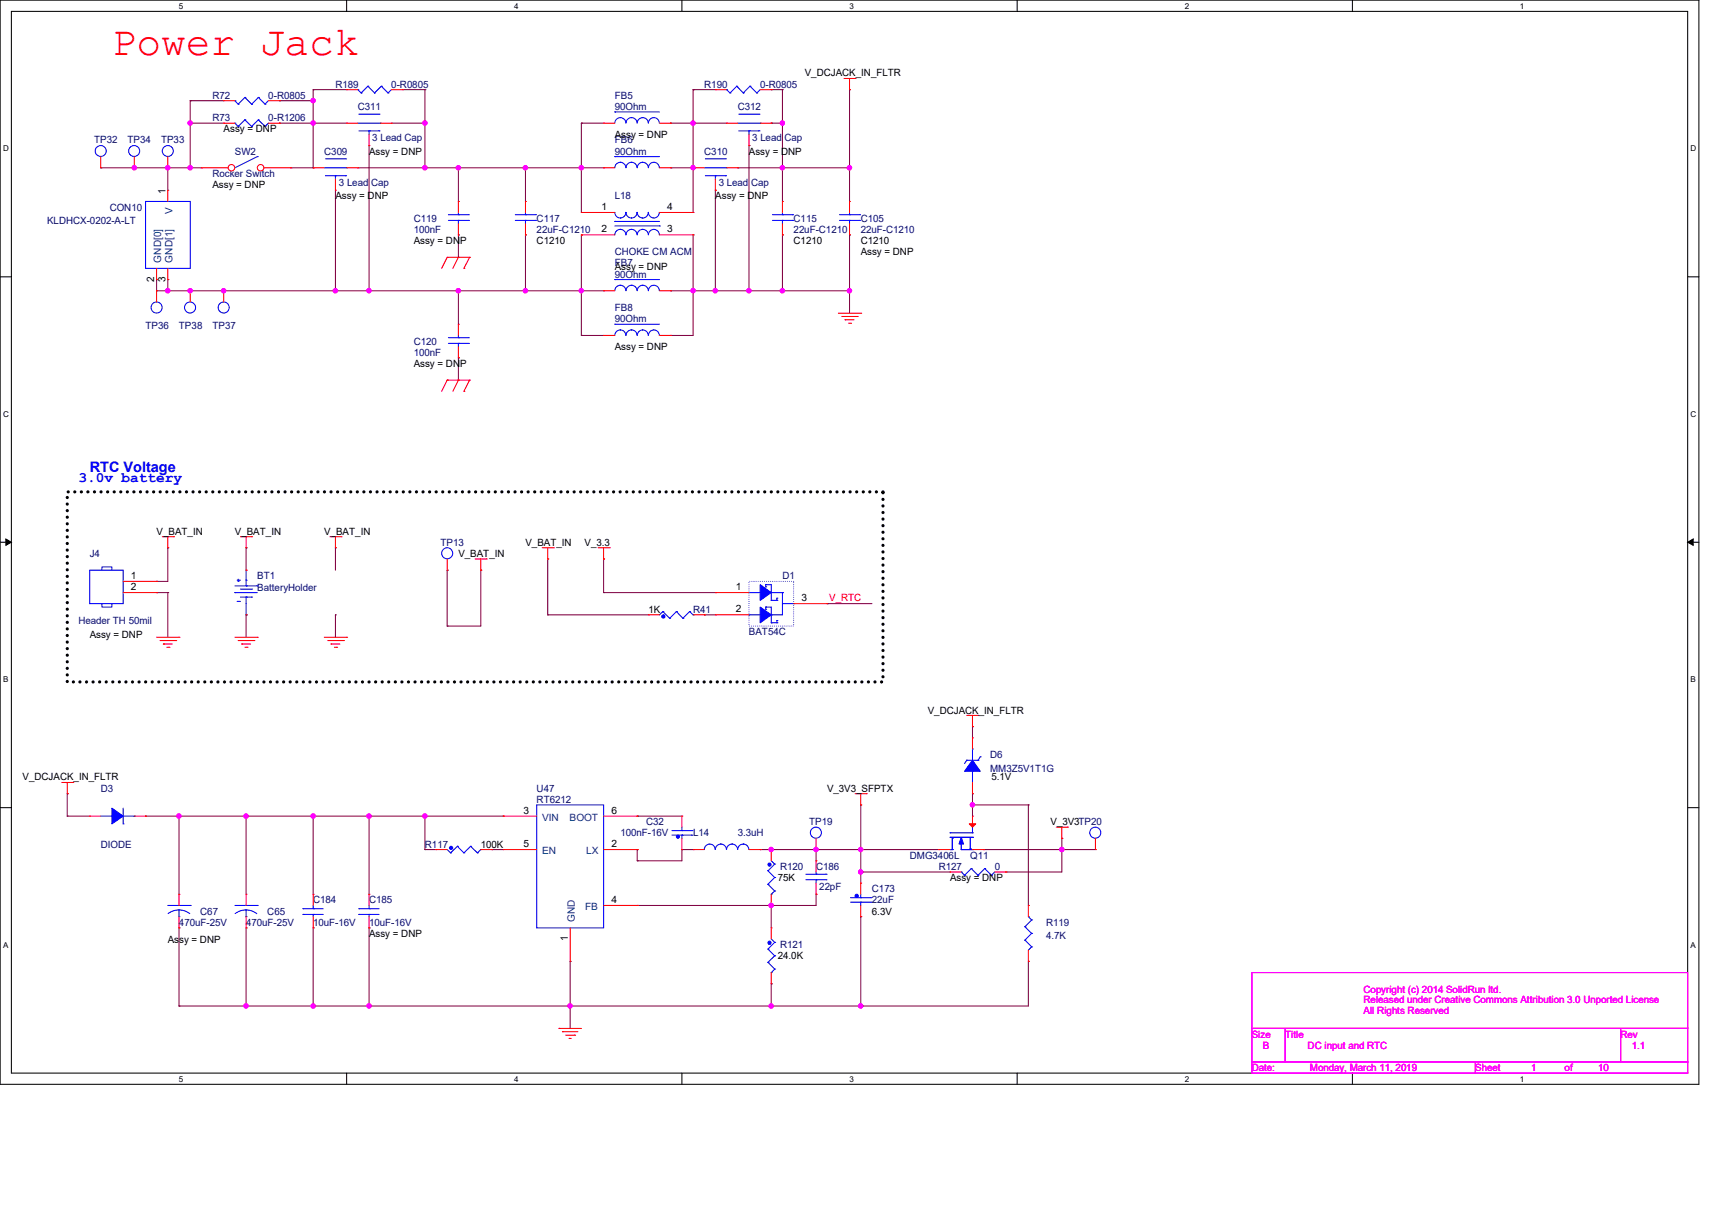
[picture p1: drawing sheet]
<svg xmlns="http://www.w3.org/2000/svg" width="420mm" height="297mm" viewBox="0 0 420 297" stroke-linecap="round" stroke-linejoin="round" font-family="sans-serif">
<path d="M0 0h417v266.1h-417zM2.8 2.8h411.5v260.6h-411.5z" fill="none" stroke="#000" stroke-width=".25"/>
<g fill="#fff">
<path d="M43.9 .3h1.1v2.2h-1.1z"/>
<path d="M43.9 263.7h1.1v2.2h-1.1z"/>
</g>
<path d="M85.1 0v2.8M85.1 263.4v2.7" fill="none" stroke="#000" stroke-width=".25"/>
<g fill="#fff">
<path d="M126.2 .3h1.1v2.2h-1.1z"/>
<path d="M126.2 263.7h1.1v2.2h-1.1z"/>
</g>
<path d="M167.4 0v2.8M167.4 263.4v2.7" fill="none" stroke="#000" stroke-width=".25"/>
<g fill="#fff">
<path d="M208.5 .3h1.1v2.2h-1.1z"/>
<path d="M208.5 263.7h1.1v2.2h-1.1z"/>
</g>
<path d="M249.7 0v2.8M249.7 263.4v2.7" fill="none" stroke="#000" stroke-width=".25"/>
<g fill="#fff">
<path d="M290.8 .3h1.1v2.2h-1.1z"/>
<path d="M290.8 263.7h1.1v2.2h-1.1z"/>
</g>
<path d="M332 0v2.8M332 263.4v2.7" fill="none" stroke="#000" stroke-width=".25"/>
<g fill="#fff">
<path d="M373.1 .3h1.1v2.2h-1.1z"/>
<path d="M373.1 263.7h1.1v2.2h-1.1z"/>
<path d="M.8 35.3h1.4v2.2h-1.4z"/>
<path d="M415 35.3h1.4v2.2h-1.4z"/>
<path d="M.8 100.5h1.4v2.2h-1.4z"/>
<path d="M415 100.5h1.4v2.2h-1.4z"/>
</g>
<path d="M0 67.9h2.8M414.3 67.9h2.7" fill="none" stroke="#000" stroke-width=".25"/>
<g fill="#fff">
<path d="M.8 165.7h1.3v2.2h-1.3z"/>
<path d="M415 165.7h1.3v2.2h-1.3z"/>
</g>
<path d="M0 133.1h2.8M414.3 133.1h2.7" fill="none" stroke="#000" stroke-width=".25"/>
<path d="M1.4 132.3l1.4 .8-1.4 .8zM414.3 133.1l1.3-.8v1.6z" fill="#000" stroke="#000" stroke-width=".25"/>
<g fill="#fff">
<path d="M.8 230.8h1.3v2.2h-1.3z"/>
<path d="M415 230.8h1.3v2.2h-1.3z"/>
</g>
<path d="M0 198.2h2.8M414.3 198.2h2.7" fill="none" stroke="#000" stroke-width=".25"/>
<path d="M16.5 120.7h200.2v46.7h-200.2z" fill="none" stroke="#000" stroke-width=".8" stroke-dasharray="0 1.6"/>
<g fill="none" stroke="#800040" stroke-width=".25">
<path d="M46.7 24.7h.1M46.7 30.2h.1M46.7 30.2h8.2M46.7 24.7v16.5M46.7 24.7h8.2M68.6 24.7h.1M68.6 30.2h.1M68.6 30.2h16.5M68.6 24.7h8.3M76.9 24.7h.1M76.9 30.2h.1M76.9 22h.1"/>
<path d="M76.9 22v19.2M76.9 22h8.2M90.6 35.7v35.7M96.1 30.2h8.2M98.8 22h5.5M104.3 30.2h.1M104.3 22h.1M104.3 22v19.2M142.7 30.2h.1M142.7 30.2h5.5M142.7 30.2v22M164.6 30.2h.1"/>
<path d="M164.6 30.2h13.8M170.1 30.2h.1M170.1 22h.1M170.1 22v30.2M170.1 22h5.5M183.9 35.7h.1M183.9 35.7v35.7M189.3 30.2h.1M189.3 22h.1M189.3 30.2h2.8M189.3 22h2.8M192.1 30.2h.1"/>
<path d="M192.1 22h.1M192.1 22v27.4M208.5 22h.1M208.5 22v27.4M24.7 41.2h.1M24.7 41.2h24.7M33 41.2h.1M41.2 41.2h.1M41.2 41.2v5.5M46.7 41.2h.1M71.4 41.2h5.5M76.9 41.2h.1"/>
<path d="M82.3 46.7v24.7M87.8 41.2h60.4M104.3 41.2h.1M112.5 41.2h.1M112.5 57.7h.1M112.5 41.2v8.2M112.5 57.7v5.5M129 57.7h.1M129 41.2h.1M129 41.2v8.2M129 57.7v13.7M142.7 41.2h.1"/>
<path d="M142.7 57.7h.1M142.7 57.7v24.6M164.6 41.2h.1M164.6 41.2h5.5M170.1 57.7h.1M170.1 41.2h.1M170.1 57.7v24.6h-5.5M175.6 46.7h.1M175.6 46.7v24.7M181.1 41.2h.1M181.1 41.2h27.4M192.1 57.7h.1"/>
<path d="M192.1 41.2h.1M192.1 57.7v13.7M208.5 57.7h.1M208.5 41.2h.1M208.5 57.7v19.2M38.4 68.6h.1M38.4 68.6v2.8h109.8M41.2 71.4h.1M41.2 68.6h.1M41.2 68.6v2.8M46.7 71.4h.1M82.3 71.4h.1"/>
<path d="M90.6 71.4h.1M112.5 71.4h.1M112.5 71.4v8.2M129 71.4h.1M142.7 71.4h.1M164.6 71.4h.1M164.6 71.4h43.9M170.1 71.4h.1M175.6 71.4h.1M183.9 71.4h.1M208.5 71.4h.1M112.5 87.8h.1"/>
<path d="M112.5 87.8v5.5M142.7 82.3h.1M142.7 82.3h5.5M164.6 82.3h.1M41.2 134.5h.1M41.2 134.5v8.2h-2.8M60.4 134.5h.1M60.4 134.5v5.5M82.3 134.5h.1M82.3 134.5v5.5M109.8 140h.1M109.8 140v13.7"/>
<path d="M118 140h.1M118 140v13.7h-8.2M134.5 137.2h.1M134.5 137.2v13.7M148.2 137.2h.1M148.2 137.2v8.3M38.4 142.7h.1M38.4 145.5h.1M38.4 145.5h2.8M41.2 145.5h.1M41.2 145.5v10.9M60.4 150.9h.1"/>
<path d="M60.4 150.9v5.5M82.3 150.9h.1M82.3 150.9v5.5M109.8 153.7h.1M134.5 150.9h.1M134.5 150.9h24.7M148.2 145.5h.1M148.2 145.5h27.4M172.9 150.9h.1M172.9 150.9h2.7M203 148.2h.1M203 148.2h11"/>
<path d="M238.7 178.4h.1M238.7 178.4v2.7M16.5 194.8h.1M16.5 194.8v5.5M211.3 197.6h.1M211.3 197.6v19.1M238.7 194.8h.1M238.7 197.6h.1M238.7 194.8v5.5M238.7 197.6h13.7M252.4 197.6h.1M252.4 197.6v24.6"/>
<path d="M16.5 200.3h.1M16.5 200.3h5.5M35.7 200.3h.1M35.7 200.3h87.8M43.9 200.3h.1M43.9 200.3v19.2M60.4 200.3h.1M60.4 200.3v19.2M76.9 200.3h.1M76.9 200.3v19.2M90.6 200.3h.1M90.6 200.3v19.2"/>
<path d="M104.3 208.5h.1M104.3 200.3h.1M104.3 208.5h2.7M104.3 200.3v8.2M120.7 208.5h.1M120.7 208.5h2.8M156.4 211.3h.1M156.4 200.3h.1M156.4 208.5h.1M156.4 200.3h11M156.4 208.5v2.8M167.4 208.5h.1"/>
<path d="M167.4 208.5h2.7M167.4 208.5v2.8h-11M186.6 208.5h.1M186.6 208.5h43.9M189.3 208.5h.1M200.3 208.5h.1M200.3 219.5h.1M200.3 219.5v2.7h-43.9M200.3 208.5v2.8M211.3 208.5h.1M211.3 214h.1M211.3 214h21.9"/>
<path d="M241.5 208.5h.1M241.5 208.5h27.4M246.9 214h.1M260.6 205.8h.1M260.6 208.5h.1M260.6 205.8v8.2h-13.7M43.9 227.8h.1M43.9 227.8v19.1M60.4 227.8h.1M60.4 227.8v19.1M76.9 227.8h.1M76.9 227.8v19.1"/>
<path d="M90.6 227.8h.1M90.6 227.8v19.1M140 236h.1M140 236v16.4M156.4 222.2h.1M189.3 222.2h.1M189.3 222.2v5.6M211.3 225h.1M211.3 225v21.9M252.4 236h.1M252.4 236v10.9h-208.5M43.9 246.9h.1"/>
<path d="M60.4 246.9h.1M76.9 246.9h.1M90.6 246.9h.1M140 246.9h.1M189.3 241.5h.1M189.3 246.9h.1M189.3 241.5v5.4M211.3 246.9h.1"/>
</g>
<g fill="#f0f" stroke="#f0f" stroke-width=".25">
<circle cx="142.7" cy="41.2" r=".53"/>
<circle cx="170.1" cy="41.2" r=".53"/>
<circle cx="170.1" cy="71.4" r=".53"/>
<circle cx="142.7" cy="71.4" r=".53"/>
<circle cx="129" cy="71.4" r=".53"/>
<circle cx="112.5" cy="41.2" r=".53"/>
<circle cx="129" cy="41.2" r=".53"/>
<circle cx="192" cy="41.2" r=".53"/>
<circle cx="208.5" cy="41.2" r=".53"/>
<circle cx="112.5" cy="71.4" r=".53"/>
<circle cx="54.9" cy="71.4" r=".53"/>
<circle cx="82.3" cy="71.4" r=".53"/>
<circle cx="170.1" cy="30.2" r=".53"/>
<circle cx="43.9" cy="200.3" r=".53"/>
<circle cx="60.4" cy="200.3" r=".53"/>
<circle cx="76.9" cy="200.3" r=".53"/>
<circle cx="189.3" cy="246.9" r=".53"/>
<circle cx="139.9" cy="246.9" r=".53"/>
<circle cx="76.9" cy="246.9" r=".53"/>
<circle cx="60.4" cy="246.9" r=".53"/>
<circle cx="211.3" cy="246.9" r=".53"/>
<circle cx="211.3" cy="214" r=".53"/>
<circle cx="211.3" cy="208.5" r=".53"/>
<circle cx="189.3" cy="222.2" r=".53"/>
<circle cx="104.3" cy="200.3" r=".53"/>
<circle cx="90.6" cy="200.3" r=".53"/>
<circle cx="90.6" cy="246.9" r=".53"/>
<circle cx="189.3" cy="208.5" r=".53"/>
<circle cx="200.3" cy="208.5" r=".53"/>
<circle cx="260.6" cy="208.5" r=".53"/>
<circle cx="46.7" cy="30.2" r=".53"/>
<circle cx="76.9" cy="24.7" r=".53"/>
<circle cx="76.9" cy="30.2" r=".53"/>
<circle cx="238.7" cy="197.5" r=".53"/>
<circle cx="192" cy="71.4" r=".53"/>
<circle cx="208.5" cy="71.4" r=".53"/>
<circle cx="46.7" cy="41.2" r=".53"/>
<circle cx="41.2" cy="41.2" r=".53"/>
<circle cx="33" cy="41.2" r=".53"/>
<circle cx="41.2" cy="71.4" r=".53"/>
<circle cx="46.7" cy="71.4" r=".53"/>
<circle cx="175.6" cy="71.4" r=".53"/>
<circle cx="90.6" cy="71.4" r=".53"/>
<circle cx="183.8" cy="71.4" r=".53"/>
<circle cx="192" cy="30.2" r=".53"/>
<circle cx="104.3" cy="30.2" r=".53"/>
<circle cx="104.3" cy="41.2" r=".53"/>
</g>
<g fill="none" stroke="#f00" stroke-width=".25">
<path d="M207.2 19.3h2.7M208.5 19.3v2.7M209.9 19.3h.1M33 38.4v2.8M54.9 30.2h.1M54.9 24.7h.1M54.9 30.2h2.8M54.9 24.7h2.8M65.9 30.2h2.7M65.9 24.7h2.7M68.6 30.2h.1M68.6 24.7h.1"/>
<path d="M85.1 22h.1M85.1 30.2h.1M85.1 30.2h2.7M85.1 22h2.7M90.6 35.7h.1M90.6 33v2.7M93.3 30.2h2.8M96.1 30.2h.1M96.1 22h2.7M98.8 22h.1M208.5 22h.1M33 41.2h.1"/>
<path d="M76.9 41.2h.1M76.9 41.2h2.7M82.3 46.7h.1M82.3 43.9v2.8M85.1 41.2h2.7M87.8 41.2h.1M129 49.4h.1M129 57.7h.1M129 49.4v2.8M129 54.9v2.8M142.7 52.2h.1M142.7 57.7h.1"/>
<path d="M142.7 52.2h8.2M142.7 57.7h8.2M161.9 52.2h8.2M161.9 57.7h8.2M170.1 57.7h.1M170.1 52.2h.1M170.1 41.2h.1M170.1 41.2h2.8M175.6 46.7h.1M175.6 43.9v2.8M178.4 41.2h2.7M181.1 41.2h.1"/>
<path d="M208.5 49.4h.1M208.5 57.7h.1M208.5 49.4v2.8M208.5 54.9v2.8M109.8 63.2h.1M109.8 63.2l-1.4 2.7M109.8 63.2h5.5M112.5 63.2h.1M112.5 79.6h.1M112.5 63.2l-1.3 2.7M112.5 79.6v2.7M113.9 65.9h.1"/>
<path d="M115.3 63.2h.1M115.3 63.2l-1.4 2.7M148.2 71.4h.1M148.2 71.4h2.7M161.9 71.4h2.7M164.6 71.4h.1M205.8 76.9h5.5M206.6 77.7h3.8M207.4 78.5h.1M207.4 78.5h2.2M208.3 79.3h.5M208.8 79.3h.1"/>
<path d="M210.4 77.7h.1M211.3 76.9h.1M109.8 93.3h.1M109.8 93.3l-1.4 2.8M109.8 93.3h5.5M112.5 93.3h.1M112.5 87.8h.1M112.5 93.3l-1.3 2.8M112.5 85.1v2.7M113.9 96.1h.1M115.3 93.3h.1M115.3 93.3l-1.4 2.8"/>
<path d="M148.2 82.3h.1M148.2 82.3h2.7M161.9 82.3h2.7M164.6 82.3h.1M39.8 131.7h2.8M41.2 134.5h.1M41.2 131.7v2.8M42.6 131.7h.1M59 131.7h2.8M60.4 134.5h.1M60.4 140h.1M60.4 131.7v2.8"/>
<path d="M61.8 131.7h.1M81 131.7h2.7M82.3 134.5h.1M82.3 131.7v2.8M83.7 131.7h.1M109.8 140h.1M109.8 137.2v2.8M116.6 137.2h2.8M118 140h.1M118 137.2v2.8M119.4 137.2h.1M133.1 134.5h2.7"/>
<path d="M134.5 137.2h.1M134.5 134.5v2.7M135.8 134.5h.1M146.8 134.5h2.8M148.2 137.2h.1M148.2 134.5v2.7M149.6 134.5h.1M38.4 156.4h5.5M39.3 157.2h3.8M40.1 158.1h.1M40.1 158.1h2.2M40.9 158.9h.6"/>
<path d="M41.5 158.9h.1M43.1 157.2h.1M43.9 156.4h.1M57.7 156.4h5.5M58.5 157.2h3.8M59.3 158.1h.1M59.3 158.1h2.2M60.1 158.9h.6M60.4 150.9h.1M60.7 158.9h.1M62.3 157.2h.1M63.2 156.4h.1"/>
<path d="M79.6 156.4h5.5M80.4 157.2h3.9M81.2 158.1h.1M81.2 158.1h2.2M82.1 158.9h.5M82.6 158.9h.1M84.3 157.2h.1M85.1 156.4h.1M159.2 150.9h.1M159.2 150.9h2.7M170.1 150.9h2.8M172.9 150.9h.1"/>
<path d="M175.6 145.5h.1M175.6 150.9h.1M175.6 150.9h8.3M175.6 145.5h8.3M194.8 148.2h8.2M203 148.2h.1M237.3 175.6h2.8M238.7 178.4h.1M238.7 175.6v2.8M240.1 175.6h.1M15.2 192.1h2.7M16.5 194.8h.1"/>
<path d="M16.5 192.1v2.7M17.9 192.1h.1M209.9 194.8h2.7M211.3 197.6h.1M211.3 194.8v2.8M212.6 194.8h.1M238.7 194.8h.1M238.7 181.1h.1M238.7 181.1v2.8M238.7 192.1v2.7M22 200.3h.1M22 200.3h2.7"/>
<path d="M33 200.3h2.7M35.7 200.3h.1M43.9 219.5h.1M43.9 219.5v2.7M90.6 219.5h.1M90.6 219.5v2.7M123.5 200.3h.1M123.5 208.5h.1M123.5 208.5h8.2M123.5 200.3h8.2M148.2 208.5h8.2M148.2 200.3h8.2"/>
<path d="M156.4 208.5h.1M156.4 200.3h.1M167.4 208.5h.1M167.4 200.3h.1M167.4 200.3v2.7M167.4 205.8v2.7M170.1 208.5h.1M170.1 208.5h2.8M183.9 208.5h2.7M186.6 208.5h.1M189.3 208.5h.1M189.3 208.5v2.8"/>
<path d="M189.3 219.5v2.7M200.3 208.5h.1M200.3 205.8v2.7M211.3 216.7h.1M211.3 216.7v2.8M230.5 208.5h.1M230.5 208.5h2.7M233.2 214h.1M233.2 214h2.8M238.7 200.3h.1M238.7 200.3v2.7M238.7 208.5h2.8"/>
<path d="M241.5 208.5h.1M244.2 214h2.7M246.9 214h.1M259.3 203h2.7M260.6 205.8h.1M260.6 203v2.8M262 203h.1M43.9 227.8h.1M43.9 225v2.8M90.6 227.8h.1M90.6 225v2.8M140 236h.1"/>
<path d="M140 227.8v8.2M148.2 222.2h8.2M156.4 222.2h.1M189.3 222.2h.1M211.3 225h.1M211.3 222.2v2.8M252.4 236h.1M252.4 222.2h.1M252.4 222.2v2.8M252.4 233.2v2.8M137.2 252.4h.1M137.2 252.4h5.5"/>
<path d="M138 253.2h.1M138 253.2h3.9M138.9 254.1h2.2M139.7 254.9h.1M139.7 254.9h.5M141.1 254.1h.1"/>
</g>
<path d="M307.3 238.7h107v13.7h-107zM307.3 252.4h8.2v8.2h-8.2zM315.5 252.4h82.3v8.2h-82.3zM397.8 252.4h16.5v8.2h-16.5zM307.3 260.6h54.9v2.8h-54.9zM362.2 260.6h52.1v2.8h-52.1z" fill="none" stroke="#f0f" stroke-width=".25"/>
<g fill="none" stroke="#00f" stroke-width=".25">
<path d="M57.7 30.2h.1M57.7 24.7h.1M57.7 30.2l.8 .8M57.7 24.7l.8 .9M58.5 31h.1M58.5 25.6h.1M60.1 29.4h.1M60.1 23.9h.1M60.1 29.4l1.7 1.6M60.1 29.4l-1.6 1.6M60.1 23.9l1.7 1.7M60.1 23.9l-1.6 1.7"/>
<path d="M61.8 31h.1M61.8 25.6h.1M63.2 38.4h.1M63.2 38.4l-5.5 2.8M63.4 29.4h.1M63.4 23.9h.1M63.4 29.4l1.7 1.6M63.4 29.4l-1.6 1.6M63.4 23.9l1.7 1.7M63.4 23.9l-1.6 1.7M65.1 31h.1M65.1 25.6h.1"/>
<path d="M65.9 30.2l-.8 .8M65.9 24.7l-.8 .9M79.9 39h4.9M84.8 39h.1M87.8 22h.1M87.8 22l.8 .8M87.8 30.2h5.5M88.1 32.1h4.9M88.1 28h4.9M88.6 22.8h.1M90.3 21.2h.1M90.3 21.2l1.6 1.6"/>
<path d="M90.3 21.2l-1.7 1.6M90.6 32.1h.1M90.6 32.1v.9M91.9 22.8h.1M93 32.1h.1M93 28h.1M93.3 30.2h.1M93.6 21.2h.1M93.6 21.2l1.6 1.6M93.6 21.2l-1.7 1.6M95.2 22.8h.1M96.1 22l-.9 .8"/>
<path d="M173.1 39h5M178.1 39h.1M79.6 41.2h5.5M79.9 43.1h4.9M82.3 43.1h.1M82.3 43.1v.8M84.8 43.1h.1M85.1 41.2h.1M126.5 54.1h4.9M126.5 52.7h4.9M129 52.7h.1M129 54.1h.1"/>
<path d="M129 52.2v.5M129 54.1v.8M131.4 54.1h.1M131.4 52.7h.1M150.9 57.6a1.35 1.35 0 0 1 1.4-1.3 1.35 1.35 0 0 1 1.3 1.3M150.9 52.1v.1a1.36 1.36 0 0 0 1.4 1.3 1.35 1.35 0 0 0 1.3-1.4M150.9 54.4h.1M150.9 55.5h11M150.9 54.4h11M153.7 57.6a1.34 1.34 0 0 1 1.3-1.3 1.35 1.35 0 0 1 1.4 1.3M153.7 52.1v.1a1.35 1.35 0 0 0 1.3 1.3 1.36 1.36 0 0 0 1.4-1.4M156.4 57.6a1.34 1.34 0 0 1 1.4-1.3 1.35 1.35 0 0 1 1.3 1.3"/>
<path d="M156.4 52.1v.1a1.35 1.35 0 0 0 1.4 1.3 1.36 1.36 0 0 0 1.3-1.4M159.2 57.6a1.33 1.33 0 0 1 1.3-1.3 1.33 1.33 0 0 1 1.3 1.3M159.2 52.1a1.33 1.33 0 0 0 1.3 1.4 1.33 1.33 0 0 0 1.3-1.4M161.9 55.5h.1M172.9 41.2h5.5M173.1 43.1h5M175.6 43.1h.1M175.6 43.1v.8M178.1 43.1h.1M178.4 41.2h.1M206.1 54.1h4.9M206.1 52.7h4.9"/>
<path d="M208.5 52.7h.1M208.5 54.1h.1M208.5 52.2v.5M208.5 54.1v.8M211 54.1h.1M211 52.7h.1M150.9 71.4a1.35 1.35 0 0 1 1.4-1.4 1.35 1.35 0 0 1 1.3 1.4M150.9 68.6h.1M150.9 79.6h.1M150.9 68.6h11M150.9 79.6h11M153.7 71.4a1.34 1.34 0 0 1 1.3-1.4 1.35 1.35 0 0 1 1.4 1.4"/>
<path d="M156.4 71.4a1.34 1.34 0 0 1 1.4-1.4 1.35 1.35 0 0 1 1.3 1.4M159.2 71.4a1.33 1.33 0 0 1 1.3-1.4 1.33 1.33 0 0 1 1.3 1.4M110.1 84.3h4.9M110.1 82.9h4.9M112.5 82.9h.1M112.5 84.3h.1M112.5 82.3v.6M112.5 84.3v.8M115 84.3h.1M115 82.9h.1M150.9 82.3a1.35 1.35 0 0 1 1.4-1.3 1.35 1.35 0 0 1 1.3 1.3M153.7 82.3a1.35 1.35 0 0 1 1.3-1.3 1.35 1.35 0 0 1 1.4 1.3"/>
<path d="M156.4 82.3a1.35 1.35 0 0 1 1.4-1.3 1.35 1.35 0 0 1 1.3 1.3M159.2 82.3a1.33 1.33 0 0 1 1.3-1.3 1.33 1.33 0 0 1 1.3 1.3M60.4 140v3.8M57.7 145.5h.1M57.7 145.5h5.5M57.7 143.8h5.5M58.2 142.4h.6M58.2 147.6h.6M58.5 142.7h.1M58.5 142.2v.5M58.8 142.4h.1M58.8 147.6h.1"/>
<path d="M59 144.6h2.8M59 146.6h2.8M60.4 143.8h.1M60.4 146.6h.1M60.4 142.4h.1M60.4 150.9h.1M60.4 146.6v4.3M61.8 144.6h.1M61.8 146.6h.1M63.2 143.8h.1M162.7 150.1h.1M162.7 150.1l-.8 .8"/>
<path d="M162.7 150.1l1.7 1.7M164.4 151.8h.1M166 150.1h.1M166 150.1l-1.6 1.7M166 150.1l1.6 1.7M167.6 151.8h.1M169.3 150.1h.1M169.3 150.1l-1.7 1.7M169.3 150.1l.8 .8M170.1 150.9h.1M183.9 150.9h.1M183.9 145.5h2.7"/>
<path d="M183.9 150.9h2.7M186.6 145.5h.1M188 149.6h.1M188 149h.1M188 144.1h.1M188 143.5h.1M188 143.5v.6M188 149v.6M188 143.5h1.3v3.9M188 149h1.3v3.9M189.3 152.9h.1M189.3 150.9h.1"/>
<path d="M189.3 147.4h.1M189.3 145.5h2.8M189.3 152.9h1.4M189.3 147.4h1.4M190.7 152.9h.1M190.7 152.3h.1M190.7 147.4h.1M190.7 146.8h.1M190.7 146.8v.6M190.7 152.3v.6M192.1 145.5h.1M192.1 145.5v5.4h-2.8"/>
<path d="M192.1 148.2h2.7M194.8 148.2h.1M30.2 198.4v3.8M131.7 197.6h16.5v30.2h-16.5zM237.3 186.6h.1M237.3 186.6l-.5 .8M237.3 186.6h2.8M238.7 189.3h.1M238.7 183.9h.1M238.7 183.9v2.7M238.7 189.3v2.8M240.1 186.6h.1"/>
<path d="M240.6 185.8h.1M240.6 185.8l-.5 .8M24.7 200.3h2.8M27.5 200.3h.1M30.2 202.2h.1M30.2 200.3h2.8M33 200.3h.1M164.9 203.9h4.9M164.9 205h4.9M167.4 203.9h.1M167.4 205h.1M167.4 203v.9"/>
<path d="M167.4 205v.8M169.8 203.9h.1M169.8 205h.1M172.9 208.5a1.33 1.33 0 0 1 1.3-1.3 1.33 1.33 0 0 1 1.4 1.3 1.41 1.41 0 0 1 1.4-1.3 1.35 1.35 0 0 1 1.3 1.3 1.41 1.41 0 0 1 1.4-1.3 1.35 1.35 0 0 1 1.4 1.3M181.1 208.5a1.34 1.34 0 0 1 1.3-1.3h.1a1.35 1.35 0 0 1 1.3 1.3M188.5 213.7h.1M188.5 217h.1M188.5 213.7l1.7 1.7M188.5 217l1.7 1.7M189.3 219.5h.1M189.3 211.3l.9 .8M190.2 212.1h.1"/>
<path d="M190.2 215.4h.1M190.2 218.7h.1M190.2 212.1l-1.7 1.6M190.2 215.4l-1.7 1.6M190.2 218.7l-.9 .8M211.3 219.5v.8M233.2 204.4h.1M233.2 205.5h5.5M233.2 208.5h.6M233.2 204.4h5.5M233.8 208.5h.1M233.8 205.8h.1"/>
<path d="M233.8 205.5h.1M233.8 205.5v3M236 214h.1M236 208.5h.1M236 214l.8 .8M236 208.5h2.7M236 206.9v1.6M236.8 214.8h.1M238.2 208.3h.1M238.2 208.5h.1M238.2 205.5v3M238.4 213.2h.1"/>
<path d="M238.4 213.2l1.7 1.6M238.4 213.2l-1.6 1.6M238.7 205.5h.1M238.7 208.5h.1M238.7 204.4h.1M238.7 203v1.4M240.1 214.8h.1M241.7 213.2h.1M241.7 213.2l1.7 1.6M241.7 213.2l-1.6 1.6M243.4 214.8h.1M244.2 214l-.8 .8"/>
<path d="M41.2 222.2h5.5M43.9 223.4l1.4 .2 1.3 .7M43.9 223.4l-1.4 .2-1.2 .7M43.9 225h.1M43.9 223.4v1.6M46.7 222.2h.1M88.1 223.1h.1M88.1 224.5h.1M88.1 223.1h4.9M88.1 224.5h4.9M90.6 224.5h.1M90.6 223.1h.1"/>
<path d="M90.6 222.2v.9M90.6 224.5v.5M208.8 221.4h4.9M208.8 220.3h4.9M211.3 221.4h.1M211.3 220.3h.1M211.3 221.4v.8M213.7 221.4h.1M213.7 220.3h.1M251.6 230.8h.1M251.6 227.5h.1M251.6 230.8l1.6 1.6"/>
<path d="M251.6 227.5l1.6 1.6M252.4 225h.1M252.4 225l.8 .8M253.2 232.4h.1M253.2 229.1h.1M253.2 225.8h.1M253.2 232.4l-.8 .8M253.2 229.1l-1.6 1.7M253.2 225.8l-1.6 1.7"/>
<circle cx="32.9" cy="37.1" r="1.34"/>
<circle cx="109.8" cy="135.8" r="1.35"/>
<circle cx="200.3" cy="204.4" r="1.35"/>
</g>
<g fill="#00f" stroke="#00f" stroke-width=".25">
<path d="M236 205.5l.5 1.7h-1.1z"/>
<path d="M186.6 149l2.7 1.9-2.7 2z" fill-rule="evenodd"/>
<path d="M186.6 143.5l2.7 2-2.7 1.9z" fill-rule="evenodd"/>
<path d="M27.5 198.4l2.7 1.9-2.7 1.9z" fill-rule="evenodd"/>
<path d="M238.7 186.6l1.9 2.7h-3.8z" fill-rule="evenodd"/>
<circle cx="162.8" cy="151.3" r=".4"/>
<circle cx="188.9" cy="212.2" r=".38"/>
<circle cx="166.4" cy="205.4" r=".38"/>
<circle cx="210.3" cy="219.9" r=".4"/>
</g>
<path d="M237.9 202.2h1.6l-.8 .8z" fill="#f00" stroke="#f00" stroke-width=".25"/>
<path d="M183.9 142.7h10.9v11h-10.9z" fill="none" stroke="#00f" stroke-width=".25" stroke-dasharray="0 .5"/>
<circle cx="56.8" cy="41.2" r=".8" fill="#fff" stroke="#f00" stroke-width=".25"/>
<path d="M49.4 41.2h.1M49.4 41.2h6.6" fill="none" stroke="#f00" stroke-width=".25"/>
<circle cx="64" cy="41.2" r=".8" fill="#fff" stroke="#f00" stroke-width=".25"/>
<g fill="none" stroke="#f00" stroke-width=".25">
<path d="M24.7 38.4v2.8M41.2 38.4v2.8M148.2 30.2h.1M148.2 30.2h2.7M161.9 30.2h2.7M164.6 30.2h.1M175.6 22h.1M175.6 22h2.8M178.4 30.2h.1M178.4 30.2h2.7M183.9 35.7h.1M183.9 33v2.7"/>
<path d="M186.6 22h2.7M186.6 30.2h2.7M189.3 22h.1M189.3 30.2h.1M24.7 41.2h.1M41.2 46.7h.1M41.2 41.2h.1M41.2 46.7v2.7M64.8 41.2h6.6M71.4 41.2h.1M112.5 49.4h.1M112.5 57.7h.1"/>
<path d="M112.5 49.4v2.8M112.5 54.9v2.8M148.2 41.2h.1M148.2 41.2h2.7M161.9 41.2h2.7M164.6 41.2h.1M192.1 49.4h.1M192.1 57.7h.1M192.1 49.4v2.8M192.1 54.9v2.8M38.4 71.4h.1M38.4 68.6h.1"/>
<path d="M38.4 65.9v2.7M38.4 71.4v2.7M41.2 68.6h.1M41.2 65.9v2.7M46.7 71.4h.1M46.7 71.4v2.7M54.9 71.4h.1M54.9 71.4v2.7M30.2 142.7h8.2M30.2 145.5h8.2M38.4 142.7h.1M38.4 145.5h.1"/>
<path d="M60.4 219.5h.1M60.4 219.5v2.7M76.9 219.5h.1M76.9 219.5v2.7M107 208.5h.1M107 208.5h2.8M118 208.5h2.7M120.7 208.5h.1M200.3 211.3h.1M200.3 219.5h.1M200.3 211.3v2.7M200.3 216.7v2.8"/>
<path d="M268.9 208.5h.1M268.9 205.8v2.7M60.4 227.8h.1M60.4 225v2.8M76.9 227.8h.1M76.9 225v2.8M189.3 227.8h.1M189.3 227.8v2.7M189.3 238.7v2.8M189.3 241.5h.1"/>
</g>
<g fill="none" stroke="#00f" stroke-width=".25">
<path d="M150.9 38.4h.1M150.9 30.2a1.35 1.35 0 0 1 1.4-1.3 1.35 1.35 0 0 1 1.3 1.3M150.9 27.5h.1M150.9 38.4h11M150.9 27.5h11M153.7 30.2a1.34 1.34 0 0 1 1.3-1.3 1.35 1.35 0 0 1 1.4 1.3M156.4 30.2a1.34 1.34 0 0 1 1.4-1.3 1.35 1.35 0 0 1 1.3 1.3M159.2 30.2a1.33 1.33 0 0 1 1.3-1.3 1.33 1.33 0 0 1 1.3 1.3M178.4 22h.1M178.4 22l.8 .8M179.2 22.8h.1M180.8 21.2h.1"/>
<path d="M180.8 21.2l1.7 1.6M180.8 21.2l-1.6 1.6M181.1 30.2h5.5M181.4 32.1h4.9M181.4 28h4.9M182.5 22.8h.1M183.9 32.1h.1M183.9 32.1v.9M184.1 21.2h.1M184.1 21.2l1.7 1.6M184.1 21.2l-1.6 1.6M185.8 22.8h.1"/>
<path d="M186.3 32.1h.1M186.3 28h.1M186.6 30.2h.1M186.6 22l-.8 .8M35.7 49.4h11v16.5h-11zM110.1 54.1h4.9M110.1 52.7h4.9M112.5 52.7h.1M112.5 54.1h.1M112.5 52.2v.5M112.5 54.1v.8M115 54.1h.1"/>
<path d="M115 52.7h.1M150.9 41.2a1.35 1.35 0 0 1 1.4-1.4 1.35 1.35 0 0 1 1.3 1.4M153.7 41.2a1.35 1.35 0 0 1 1.3-1.4 1.35 1.35 0 0 1 1.4 1.4M156.4 41.2a1.35 1.35 0 0 1 1.4-1.4 1.35 1.35 0 0 1 1.3 1.4M159.2 41.2a1.33 1.33 0 0 1 1.3-1.4 1.33 1.33 0 0 1 1.3 1.4M189.6 54.1h5M189.6 52.7h5M192.1 52.7h.1M192.1 54.1h.1M192.1 52.2v.5M192.1 54.1v.8M194.6 54.1h.1"/>
<path d="M194.6 52.7h.1M22 140h8.2v8.2h-8.2zM25 140v-.9h2.5v.9M25 148.2v.8h2.5v-.8M109.8 208.5l.8 .8M110.6 209.3h.1M112.3 207.7h.1M112.3 207.7l-1.7 1.6M112.3 207.7l1.6 1.6M113.9 209.3h.1M115.5 207.7h.1M115.5 207.7l-1.6 1.6"/>
<path d="M115.5 207.7l1.7 1.6M117.2 209.3h.1M118 208.5h.1M118 208.5l-.8 .8M197.8 215.9h5M197.8 214.6h5M200.3 214.6h.1M200.3 215.9h.1M200.3 214v.6M200.3 215.9v.8M202.8 215.9h.1M202.8 214.6h.1"/>
<path d="M57.7 222.2h5.5M60.4 223.4l1.4 .2 1.2 .7M60.4 223.4l-1.4 .2-1.3 .6M60.4 225h.1M60.4 223.4v1.6M63.2 222.2h.1M74.4 223.1h.1M74.4 224.5h.1M74.4 223.1h4.9M74.4 224.5h4.9M76.9 224.5h.1M76.9 223.1h.1"/>
<path d="M76.9 222.2v.9M76.9 224.5v.5M188.5 233h.1M188.5 236.2h.1M188.5 233l1.7 1.6M188.5 236.2l1.7 1.7M189.3 238.7h.1M189.3 230.5l.9 .8M190.2 231.3h.1M190.2 234.6h.1M190.2 237.9h.1M190.2 231.3l-1.7 1.7"/>
<path d="M190.2 234.6l-1.7 1.6M190.2 237.9l-.9 .8"/>
<circle cx="24.7" cy="37.1" r="1.34"/>
<circle cx="41.2" cy="37.1" r="1.34"/>
<circle cx="38.4" cy="75.5" r="1.35"/>
<circle cx="46.7" cy="75.5" r="1.35"/>
<circle cx="54.9" cy="75.5" r="1.35"/>
<circle cx="268.9" cy="204.4" r="1.35"/>
</g>
<g fill="#00f" stroke="#00f" stroke-width=".25">
<circle cx="188.9" cy="231.4" r=".39"/>
<circle cx="110.7" cy="208.1" r=".39"/>
</g>
<g fill="#f0f" stroke="#f0f" stroke-width=".25">
<circle cx="142.7" cy="41.2" r=".53"/>
<circle cx="170.1" cy="41.2" r=".53"/>
<circle cx="170.1" cy="71.4" r=".53"/>
<circle cx="142.7" cy="71.4" r=".53"/>
<circle cx="129" cy="71.4" r=".53"/>
<circle cx="112.5" cy="41.2" r=".53"/>
<circle cx="129" cy="41.2" r=".53"/>
<circle cx="192" cy="41.2" r=".53"/>
<circle cx="208.5" cy="41.2" r=".53"/>
<circle cx="112.5" cy="71.4" r=".53"/>
<circle cx="54.9" cy="71.4" r=".53"/>
<circle cx="82.3" cy="71.4" r=".53"/>
<circle cx="170.1" cy="30.2" r=".53"/>
<circle cx="43.9" cy="200.3" r=".53"/>
<circle cx="60.4" cy="200.3" r=".53"/>
<circle cx="76.9" cy="200.3" r=".53"/>
<circle cx="189.3" cy="246.9" r=".53"/>
<circle cx="139.9" cy="246.9" r=".53"/>
<circle cx="76.9" cy="246.9" r=".53"/>
<circle cx="60.4" cy="246.9" r=".53"/>
<circle cx="211.3" cy="246.9" r=".53"/>
<circle cx="211.3" cy="214" r=".53"/>
<circle cx="211.3" cy="208.5" r=".53"/>
<circle cx="189.3" cy="222.2" r=".53"/>
<circle cx="104.3" cy="200.3" r=".53"/>
<circle cx="90.6" cy="200.3" r=".53"/>
<circle cx="90.6" cy="246.9" r=".53"/>
<circle cx="189.3" cy="208.5" r=".53"/>
<circle cx="200.3" cy="208.5" r=".53"/>
<circle cx="260.6" cy="208.5" r=".53"/>
<circle cx="46.7" cy="30.2" r=".53"/>
<circle cx="76.9" cy="24.7" r=".53"/>
<circle cx="76.9" cy="30.2" r=".53"/>
<circle cx="238.7" cy="197.5" r=".53"/>
<circle cx="192" cy="71.4" r=".53"/>
<circle cx="208.5" cy="71.4" r=".53"/>
<circle cx="46.7" cy="41.2" r=".53"/>
<circle cx="41.2" cy="41.2" r=".53"/>
<circle cx="33" cy="41.2" r=".53"/>
<circle cx="41.2" cy="71.4" r=".53"/>
<circle cx="46.7" cy="71.4" r=".53"/>
<circle cx="175.6" cy="71.4" r=".53"/>
<circle cx="90.6" cy="71.4" r=".53"/>
<circle cx="183.8" cy="71.4" r=".53"/>
<circle cx="192" cy="30.2" r=".53"/>
<circle cx="104.3" cy="30.2" r=".53"/>
<circle cx="104.3" cy="41.2" r=".53"/>
</g>
<text font-size="10.1" fill="#f00" x="27.5" y="13.6">Power Jack</text>
<g font-size="3.6" fill="#00f">
<text x="19.3" y="118.2">3.0v battery</text>
<text x="22" y="115.8">RTC Voltage</text>
</g>
<g font-size="2.5" fill="#000080">
<text x="82.3" y="21.5">R189</text>
<text x="96" y="21.5">0-R0805</text>
<text x="172.9" y="21.5">R190</text>
<text x="186.6" y="21.5">0-R0805</text>
<text x="52.1" y="29.7">R73</text>
<text x="52.1" y="24.3">R72</text>
<text x="65.9" y="29.7">0-R1206</text>
<text x="65.9" y="24.3">0-R0805</text>
<text x="87.8" y="27">C311</text>
<text x="150.9" y="24.3">FB5</text>
<text x="150.9" y="27">90Ohm</text>
<text x="181.1" y="27">C312</text>
<text x="23.1" y="35.2">TP32</text>
<text x="31.3" y="35.2">TP34</text>
<text x="39.5" y="35.2">TP33</text>
<text x="91.4" y="34.7">3 Lead Cap</text>
<text x="150.9" y="35.2">FB6</text>
<text x="184.6" y="34.7">3 Lead Cap</text>
<text x="57.7" y="38">SW2</text>
<text x="79.6" y="38">C309</text>
<text x="150.9" y="38">90Ohm</text>
<text x="172.9" y="38">C310</text>
<text x="52.1" y="43.4">Rocker Switch</text>
<text x="83.2" y="45.6">3 Lead Cap</text>
<text x="176.4" y="45.6">3 Lead Cap</text>
<text x="26.9" y="51.7">CON10</text>
<text x="150.9" y="48.9">L18</text>
<text x="11.6" y="54.9">KLDHCX-0202-A-LT</text>
<text x="101.5" y="54.4">C119</text>
<text x="101.5" y="57.2">100nF</text>
<text x="131.7" y="54.4">C117</text>
<text x="131.7" y="57.2">22uF-C1210</text>
<text x="194.8" y="54.4">C115</text>
<text x="194.8" y="57.2">22uF-C1210</text>
<text x="211.3" y="54.4">C105</text>
<text x="211.3" y="57.2">22uF-C1210</text>
<text x="150.9" y="65.4">FB7</text>
<text x="150.9" y="62.7">CHOKE CM ACM</text>
<text x="150.9" y="68.1">90Ohm</text>
<text x="150.9" y="76.4">FB8</text>
<text x="35.7" y="80.7">TP36</text>
<text x="43.9" y="80.7">TP38</text>
<text x="52.1" y="80.7">TP37</text>
<text x="150.9" y="79.1">90Ohm</text>
<text x="101.5" y="84.6">C120</text>
<text x="101.5" y="87.3">100nF</text>
<text x="22" y="136.7">J4</text>
<text x="108.1" y="134">TP13</text>
<text x="63.2" y="142.2">BT1</text>
<text x="192.1" y="142.2">D1</text>
<text x="63.2" y="144.9">BatteryHolder</text>
<text x="19.3" y="153.2">Header TH 50mil</text>
<text x="170.1" y="150.4">R41</text>
<text x="183.8" y="155.9">BAT54C</text>
<text x="243.1" y="186.1">D6</text>
<text x="243.1" y="189.4">MM3Z5V1T1G</text>
<text x="24.7" y="194.3">D3</text>
<text x="131.7" y="194.3">U47</text>
<text x="131.7" y="197.1">RT6212</text>
<text x="158.6" y="202.6">C32</text>
<text x="198.7" y="202.6">TP19</text>
<text x="24.7" y="208">DIODE</text>
<text x="104.3" y="208">R117</text>
<text x="152.3" y="205.3">100nF-16V</text>
<text x="170.1" y="205.3">L14</text>
<text x="181.1" y="205.3">3.3uH</text>
<text x="191.5" y="213.5">R120</text>
<text x="200.3" y="213.5">C186</text>
<text x="223.3" y="210.8">DMG3406L</text>
<text x="230.4" y="213.5">R127</text>
<text x="238.2" y="210.8">Q11</text>
<text x="244.2" y="213.5">0</text>
<text x="76.9" y="221.7">C184</text>
<text x="90.6" y="221.7">C185</text>
<text x="201.1" y="218.4">22pF</text>
<text x="214" y="219">C173</text>
<text x="214" y="221.7">22uF</text>
<text x="43.9" y="227.2">470uF-25V</text>
<text x="49.1" y="224.5">C67</text>
<text x="60.4" y="227.2">470uF-25V</text>
<text x="65.6" y="224.5">C65</text>
<text x="76.9" y="227.2">10uF-16V</text>
<text x="90.6" y="227.2">10uF-16V</text>
<text x="256.8" y="227.2">R119</text>
<text x="191.5" y="232.7">R121</text>
<text x="256.8" y="230.5">4.7K</text>
</g>
<g font-size="2.5">
<text x="197.6" y="18.8">V_DCJACK_IN_FLTR</text>
<text x="54.9" y="32.5">Assy = DNP</text>
<text x="150.9" y="33.8">Assy = DNP</text>
<text x="90.6" y="38">Assy = DNP</text>
<text x="183.8" y="38">Assy = DNP</text>
<text x="40.6" y="47.5" transform="rotate(-90 40.6 47.5)">1</text>
<text x="52.1" y="46.2">Assy = DNP</text>
<text x="82.3" y="48.9">Assy = DNP</text>
<text x="147.7" y="51.6">1</text>
<text x="163.8" y="51.6">4</text>
<text x="175.6" y="48.9">Assy = DNP</text>
<text x="101.5" y="59.9">Assy = DNP</text>
<text x="131.7" y="59.9">C1210</text>
<text x="147.7" y="57.1">2</text>
<text x="163.8" y="57.1">3</text>
<text x="194.8" y="59.9">C1210</text>
<text x="211.3" y="59.9">C1210</text>
<text x="211.3" y="62.7">Assy = DNP</text>
<text x="37.8" y="69.2" transform="rotate(-90 37.8 69.2)">2</text>
<text x="40.6" y="69.2" transform="rotate(-90 40.6 69.2)">3</text>
<text x="150.9" y="66.2">Assy = DNP</text>
<text x="150.9" y="86">Assy = DNP</text>
<text x="101.5" y="90.1">Assy = DNP</text>
<text x="38.4" y="131.2">V_BAT_IN</text>
<text x="57.7" y="131.2">V_BAT_IN</text>
<text x="79.6" y="131.2">V_BAT_IN</text>
<text x="112.5" y="136.7">V_BAT_IN</text>
<text x="129" y="134">V_BAT_IN</text>
<text x="143.5" y="134">V_3.3</text>
<text x="32.1" y="142.1">1</text>
<text x="32.1" y="144.9">2</text>
<text x="180.6" y="144.9">1</text>
<text x="196.7" y="147.6">3</text>
<text x="159.2" y="150.4">1K</text>
<text x="180.6" y="150.3">2</text>
<text x="22" y="156.7">Assy = DNP</text>
<text x="227.7" y="175.1">V_DCJACK_IN_FLTR</text>
<text x="5.5" y="191.6">V_DCJACK_IN_FLTR</text>
<text x="243.4" y="191.6">5.1V</text>
<text x="203" y="194.3">V_3V3_SFPTX</text>
<text x="128.5" y="199.7">3</text>
<text x="150.1" y="199.7">6</text>
<text x="257.9" y="202.6">V_3V3TP20</text>
<text x="118" y="208">100K</text>
<text x="128.5" y="207.9">5</text>
<text x="150.1" y="207.9">2</text>
<text x="150.1" y="221.7">4</text>
<text x="191" y="216.3">75K</text>
<text x="233.2" y="216.3">Assy = DNP</text>
<text x="214" y="224.5">6.3V</text>
<text x="41.2" y="231.4">Assy = DNP</text>
<text x="90.6" y="230">Assy = DNP</text>
<text x="139.4" y="231.1" transform="rotate(-90 139.4 231.1)">1</text>
<text x="191" y="235.5">24.0K</text>
</g>
<g font-size="2.5" fill="#004080">
<text x="42.3" y="52.5" transform="rotate(-90 42.3 52.5)">V</text>
<text x="39.6" y="64.5" transform="rotate(-90 39.6 64.5)">GND[0]</text>
<text x="42.3" y="64.5" transform="rotate(-90 42.3 64.5)">GND[1]</text>
<text x="133.1" y="201.5">VIN</text>
<text x="139.8" y="201.5">BOOT</text>
<text x="133.1" y="209.7">EN</text>
<text x="143.9" y="209.7">LX</text>
<text x="141.1" y="226.4" transform="rotate(-90 141.1 226.4)">GND</text>
<text x="143.7" y="223.4">FB</text>
</g>
<text font-size="2.5" fill="#f00" x="203.6" y="147.4">V_RTC</text>
<g font-size="2.5" fill="#f0f">
<text x="334.7" y="243.7">Copyright (c) 2014 SolidRun ltd.</text>
<text x="334.7" y="246.3">Released under Creative Commons Attribution 3.0 Unported License</text>
<text x="334.7" y="248.8">All Rights Reserved</text>
<text x="307.3" y="254.7">Size</text>
<text x="310" y="257.4">B</text>
<text x="315.5" y="254.7">Title</text>
<text x="321" y="257.4">DC input and RTC</text>
<text x="397.8" y="254.7">Rev</text>
<text x="400.5" y="257.4">1.1</text>
<text x="307.3" y="262.9">Date:</text>
<text x="321.5" y="262.9">Monday, March 11, 2019</text>
<text x="362.1" y="262.9">Sheet</text>
<text x="375.9" y="262.9">1</text>
<text x="384.1" y="262.9">of</text>
<text x="392.3" y="262.9">10</text>
</g>
<g font-size="2">
<text x="43.9" y="2.1">5</text>
<text x="126.2" y="2.1">4</text>
<text x="208.5" y="2.1">3</text>
<text x="290.8" y="2.1">2</text>
<text x="373.1" y="2.1">1</text>
<text x=".8" y="37.1">D</text>
<text x="415" y="37.1">D</text>
<text x=".8" y="102.3">C</text>
<text x="415" y="102.3">C</text>
<text x=".8" y="167.4">B</text>
<text x="415" y="167.4">B</text>
<text x=".8" y="232.6">A</text>
<text x="415" y="232.6">A</text>
<text x="43.9" y="265.5">5</text>
<text x="126.2" y="265.5">4</text>
<text x="208.5" y="265.5">3</text>
<text x="290.8" y="265.5">2</text>
<text x="373.1" y="265.5">1</text>
</g>
</svg>
